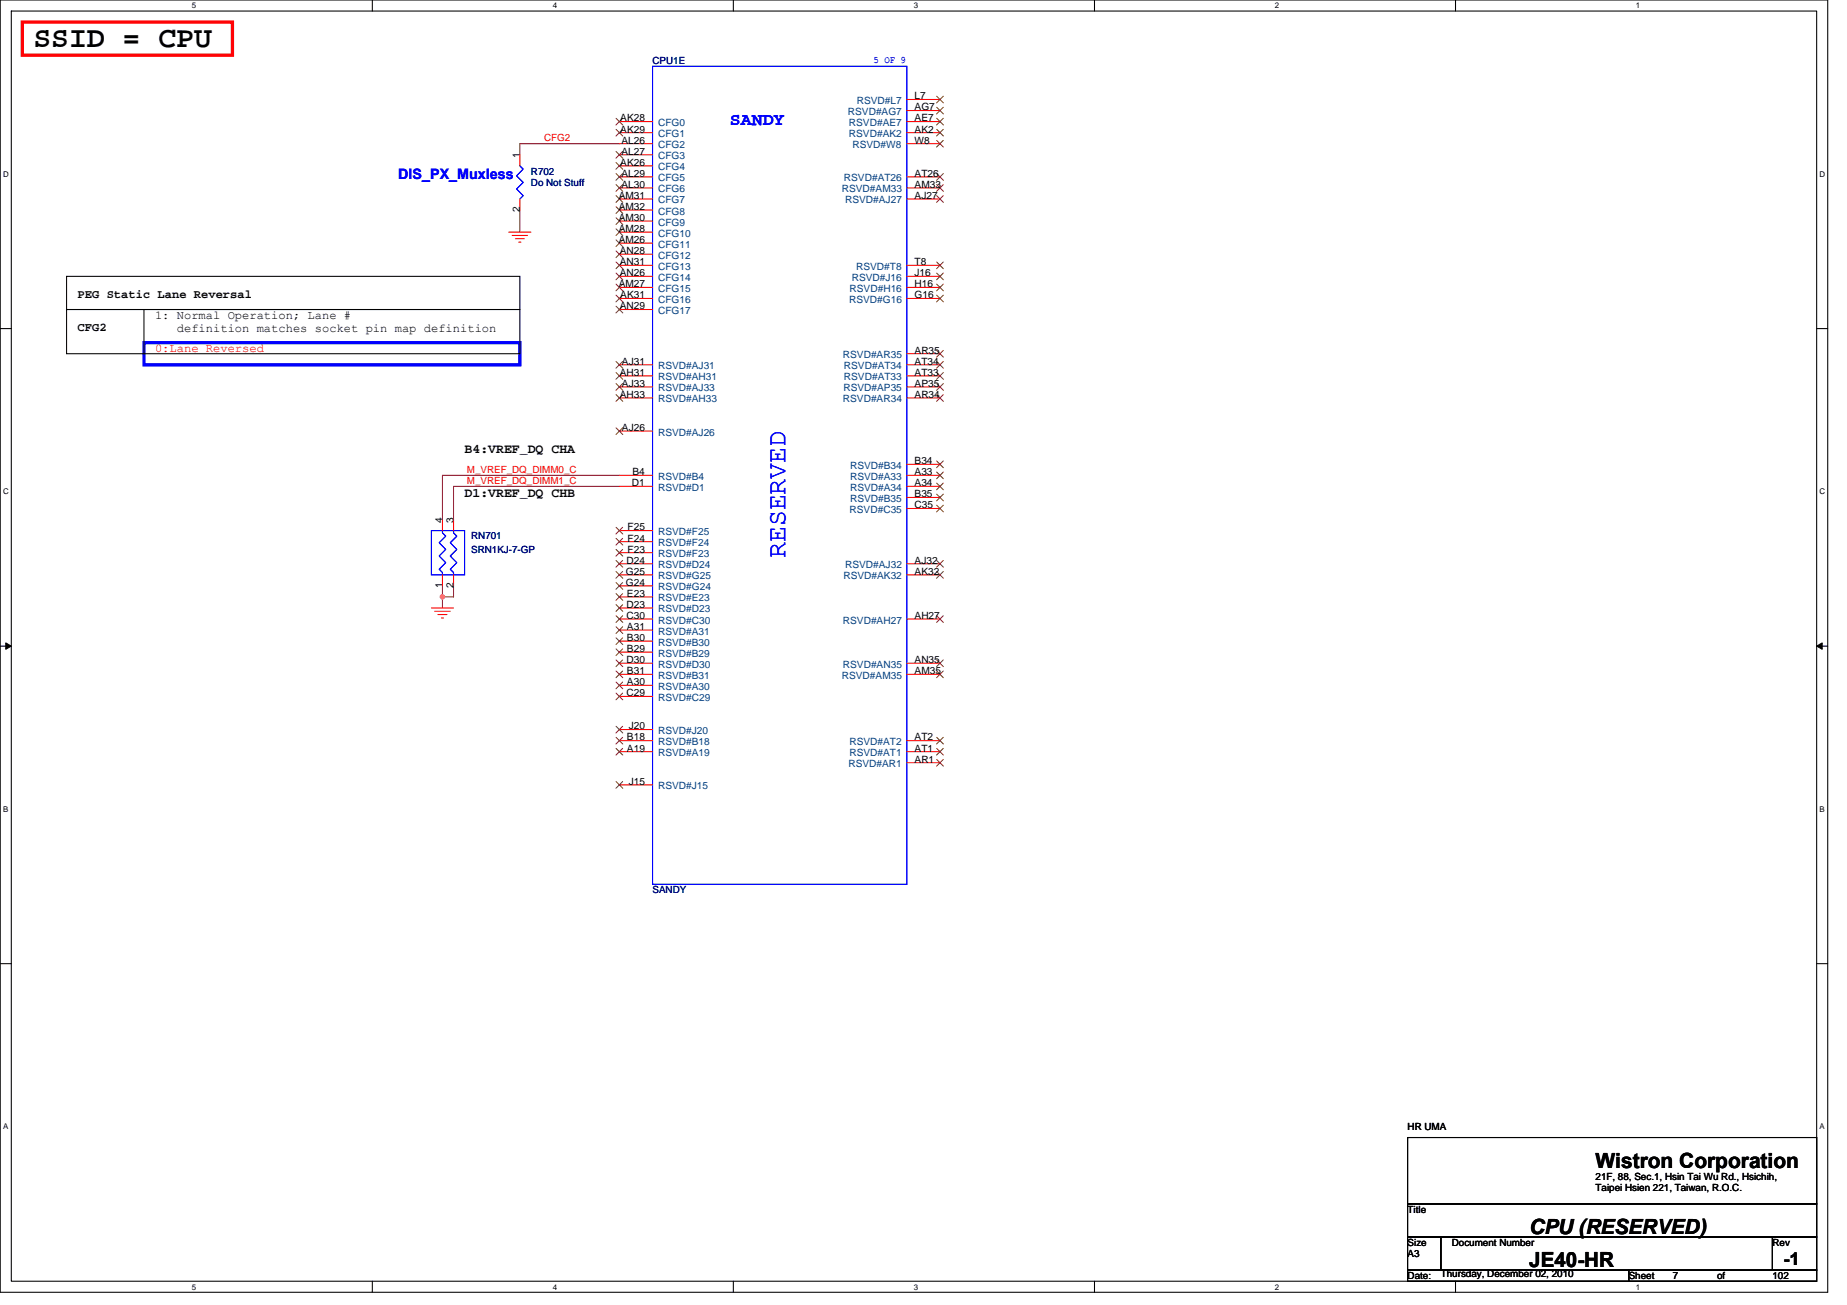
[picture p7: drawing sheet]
<svg xmlns="http://www.w3.org/2000/svg" width="297mm" height="210mm" viewBox="0 0 297 210" stroke-linecap="round" stroke-linejoin="round" font-family="sans-serif">
<path d="M0 0h293.9v207.9h-293.9zM1.8 1.8h290.4v204.3h-290.4z" fill="none" stroke="#000" stroke-width=".17"/>
<g fill="#fff">
<path d="M30.8 .2h.7v1.4h-.7z"/>
<path d="M30.8 206.3h.7v1.4h-.7z"/>
</g>
<path d="M59.9 0v1.8M59.9 206.1v1.8" fill="none" stroke="#000" stroke-width=".17"/>
<g fill="#fff">
<path d="M88.9 .2h.7v1.4h-.7z"/>
<path d="M88.9 206.3h.7v1.4h-.7z"/>
</g>
<path d="M117.9 0v1.8M117.9 206.1v1.8" fill="none" stroke="#000" stroke-width=".17"/>
<g fill="#fff">
<path d="M147 .2h.7v1.4h-.7z"/>
<path d="M147 206.3h.7v1.4h-.7z"/>
</g>
<path d="M176 0v1.8M176 206.1v1.8" fill="none" stroke="#000" stroke-width=".17"/>
<g fill="#fff">
<path d="M205 .2h.7v1.4h-.7z"/>
<path d="M205 206.3h.7v1.4h-.7z"/>
</g>
<path d="M234.1 0v1.8M234.1 206.1v1.8" fill="none" stroke="#000" stroke-width=".17"/>
<g fill="#fff">
<path d="M263.1 .2h.7v1.4h-.7z"/>
<path d="M263.1 206.3h.7v1.4h-.7z"/>
<path d="M.5 27.3h.9v1.4h-.9z"/>
<path d="M292.6 27.3h.9v1.4h-.9z"/>
<path d="M.5 78.4h.9v1.4h-.9z"/>
<path d="M292.6 78.4h.9v1.4h-.9z"/>
</g>
<path d="M0 52.9h1.8M292.2 52.9h1.7" fill="none" stroke="#000" stroke-width=".17"/>
<g fill="#fff">
<path d="M.5 129.5h.8v1.4h-.8z"/>
<path d="M292.6 129.5h.9v1.4h-.9z"/>
</g>
<path d="M0 103.9h1.8M292.2 103.9h1.7" fill="none" stroke="#000" stroke-width=".17"/>
<path d="M.9 103.4l.9 .5-.9 .5zM292.2 103.9l.8-.5v1z" fill="#000" stroke="#000" stroke-width=".16"/>
<g fill="#fff">
<path d="M.5 180.5h.8v1.4h-.8z"/>
<path d="M292.6 180.5h.9v1.4h-.9z"/>
</g>
<path d="M10.7 49.8h72.9v7.1h-72.9zM10.7 44.4h72.9v5.4h-72.9zM23.2 49.8v7.1M0 155h1.8M292.2 155h1.7M226.4 199h5.3v5.3h-5.3zM226.4 183h65.8v10.6h-65.8zM226.4 193.6h65.8v5.4h-65.8zM231.7 199h53.3v5.3h-53.3zM285 199h7.2v5.3h-7.2zM226.4 204.3h35.5v1.8h-35.5zM261.9 204.3h30.3v1.8h-30.3z" fill="none" stroke="#000" stroke-width=".17"/>
<path d="M83.6 33.8v3.5M99.6 23.1h-16v1.8M99.6 76.5h-28.4v7.1M99.6 78.2h-26.7v5.4M71.2 94.2v1.8h1.7v-1.8M71.2 96v1.8" fill="none" stroke="#800040" stroke-width=".17"/>
<circle cx="71.1" cy="96" r=".35" fill="#f0f" stroke="#f0f" stroke-width=".17"/>
<g fill="none" stroke="#f00" stroke-width=".17">
<path d="M99.6 19.6h5.3M145.8 19.6h5.4M145.8 16h5.4M145.8 17.8h5.4M81.8 37.3h3.6M82.4 37.9h2.5M82.9 38.4h1.4M83.4 38.9h.4M83.6 24.9v1.8M83.6 32v1.8M99.6 37.3h5.3M99.6 21.3h5.3"/>
<path d="M99.6 23.1h5.3M99.6 24.9h5.3M99.6 26.7h5.3M99.6 28.4h5.3M99.6 30.2h5.3M99.6 32h5.3M99.6 33.8h5.3M99.6 35.6h5.3M99.6 39.1h5.3M145.8 21.3h5.4M145.8 23.1h5.4M145.8 28.4h5.4"/>
<path d="M145.8 30.2h5.4M145.8 32h5.4M99.6 40.9h5.3M99.6 42.7h5.3M99.6 44.4h5.3M99.6 46.2h5.3M99.6 48h5.3M99.6 49.8h5.3M99.6 58.7h5.3M145.8 42.7h5.4M145.8 44.4h5.4M145.8 46.2h5.4"/>
<path d="M145.8 48h5.4M145.8 58.7h5.4M145.8 56.9h5.4M99.6 60.5h5.3M99.6 64h5.3M99.6 76.5h5.3M99.6 78.2h5.3M99.6 62.2h5.3M99.6 69.3h5.3M145.8 60.5h5.4M145.8 64h5.4M145.8 74.7h5.4"/>
<path d="M145.8 76.5h5.4M145.8 78.2h5.4M145.8 62.2h5.4M69.4 97.8h3.5M69.9 98.3h2.5M70.4 98.8h1.5M71 99.4h.3M71.2 83.6v1.7M71.2 92.5v1.7M72.9 83.6v1.7M72.9 92.5v1.7M99.6 97.8h5.3"/>
<path d="M99.6 90.7h5.3M99.6 92.5h5.3M99.6 99.6h5.3M99.6 85.3h5.3M99.6 87.1h5.3M99.6 94.2h5.3M99.6 96h5.3M99.6 88.9h5.3M145.8 80h5.4M145.8 81.8h5.4M145.8 90.7h5.4M145.8 92.5h5.4"/>
<path d="M145.8 99.6h5.4M99.6 119.1h5.3M99.6 101.3h5.3M99.6 103.1h5.3M99.6 106.7h5.3M99.6 104.9h5.3M99.6 110.2h5.3M99.6 108.5h5.3M99.6 112h5.3M99.6 117.3h5.3M145.8 119.1h5.4M145.8 106.7h5.4"/>
<path d="M145.8 108.5h5.4M99.6 120.9h5.3M99.6 126.2h5.3M145.8 120.9h5.4M145.8 122.7h5.4"/>
</g>
<path d="M3.6 3.6h33.8v5.3h-33.8z" fill="none" stroke="#f00" stroke-width=".53"/>
<path d="M23.2 55.1h60.4v3.6h-60.4z" fill="none" stroke="#00f" stroke-width=".53"/>
<path d="M104.9 10.7h40.9v131.5h-40.9zM83.6 26.7l.5 .5-1 1.1 1 1-1 1.1 1 1.1-.5 .5M69.4 85.3h5.3v7.2h-5.3zM71.2 85.3v.4l.5 .5-1.1 1.1 1.1 1.1-1.1 1 1.1 1.1-1.1 1.1 .6 .5v.4M72.9 85.3v.4l.6 .5-1.1 1.1 1.1 1.1-1.1 1 1.1 1.1-1.1 1.1 .5 .5v.4" fill="none" stroke="#00f" stroke-width=".17"/>
<g fill="none" stroke="#804000" stroke-width=".16">
<path d="M99.1 19l1.1 1.1M100.1 19l-1 1.1M150.6 19l1.1 1.1M150.6 15.5l1.1 1.1M150.6 17.3l1.1 1M151.7 19l-1.1 1.1M151.7 15.5l-1.1 1.1M151.7 17.3l-1.1 1M99.1 20.8l1.1 1.1M99.1 24.4l1.1 1M99.1 26.1l1.1 1.1M99.1 27.9l1.1 1.1"/>
<path d="M99.1 29.7l1.1 1.1M99.1 31.5l1.1 1.1M99.1 33.3l1.1 1M99.1 35l1.1 1.1M99.1 36.8l1.1 1.1M99.1 38.6l1.1 1.1M100.1 20.8l-1 1.1M100.1 24.4l-1 1M100.1 26.1l-1 1.1M100.1 27.9l-1 1.1M100.1 29.7l-1 1.1M100.1 31.5l-1 1.1"/>
<path d="M100.1 33.3l-1 1M100.1 35l-1 1.1M100.1 36.8l-1 1.1M100.1 38.6l-1 1.1M150.6 29.7l1.1 1.1M150.6 31.5l1.1 1.1M150.6 20.8l1.1 1.1M150.6 22.6l1.1 1.1M150.6 27.9l1.1 1.1M151.7 29.7l-1.1 1.1M151.7 31.5l-1.1 1.1M151.7 20.8l-1.1 1.1"/>
<path d="M151.7 22.6l-1.1 1.1M151.7 27.9l-1.1 1.1M99.1 40.4l1.1 1M99.1 42.1l1.1 1.1M99.1 43.9l1.1 1.1M99.1 45.7l1.1 1.1M99.1 47.5l1.1 1.1M99.1 49.3l1.1 1M99.1 58.1l1.1 1.1M99.1 59.9l1.1 1.1M100.1 40.4l-1 1M100.1 42.1l-1 1.1"/>
<path d="M100.1 43.9l-1 1.1M100.1 45.7l-1 1.1M100.1 47.5l-1 1.1M100.1 49.3l-1 1M100.1 58.1l-1 1.1M100.1 59.9l-1 1.1M150.6 43.9l1.1 1.1M150.6 58.1l1.1 1.1M150.6 45.7l1.1 1.1M150.6 47.5l1.1 1.1M150.6 56.4l1.1 1M150.6 59.9l1.1 1.1"/>
<path d="M150.6 42.1l1.1 1.1M151.7 43.9l-1.1 1.1M151.7 58.1l-1.1 1.1M151.7 45.7l-1.1 1.1M151.7 47.5l-1.1 1.1M151.7 56.4l-1.1 1M151.7 59.9l-1.1 1.1M151.7 42.1l-1.1 1.1M99.1 68.8l1.1 1.1M99.1 61.7l1.1 1.1M99.1 63.5l1.1 1.1M100.1 68.8l-1 1.1"/>
<path d="M100.1 61.7l-1 1.1M100.1 63.5l-1 1.1M150.6 63.5l1.1 1.1M150.6 74.1l1.1 1.1M150.6 75.9l1.1 1.1M150.6 77.7l1.1 1.1M150.6 79.5l1.1 1.1M150.6 61.7l1.1 1.1M151.7 63.5l-1.1 1.1M151.7 74.1l-1.1 1.1M151.7 75.9l-1.1 1.1M151.7 77.7l-1.1 1.1"/>
<path d="M151.7 79.5l-1.1 1.1M151.7 61.7l-1.1 1.1M99.1 99l1.1 1.1M99.1 97.3l1.1 1M99.1 84.8l1.1 1.1M99.1 86.6l1.1 1.1M99.1 90.1l1.1 1.1M99.1 91.9l1.1 1.1M99.1 93.7l1.1 1.1M99.1 95.5l1.1 1.1M99.1 88.4l1.1 1.1M100.1 97.3l-1 1"/>
<path d="M100.1 99l-1 1.1M100.1 84.8l-1 1.1M100.1 86.6l-1 1.1M100.1 90.1l-1 1.1M100.1 91.9l-1 1.1M100.1 93.7l-1 1.1M100.1 95.5l-1 1.1M100.1 88.4l-1 1.1M150.6 81.3l1.1 1M150.6 90.1l1.1 1.1M150.6 91.9l1.1 1.1M150.6 99l1.1 1.1"/>
<path d="M151.7 81.3l-1.1 1M151.7 90.1l-1.1 1.1M151.7 91.9l-1.1 1.1M151.7 99l-1.1 1.1M99.1 100.8l1.1 1.1M99.1 102.6l1.1 1.1M99.1 106.2l1.1 1M99.1 104.4l1.1 1.1M99.1 109.7l1.1 1.1M99.1 107.9l1.1 1.1M99.1 111.5l1.1 1.1M99.1 116.8l1.1 1.1"/>
<path d="M99.1 118.6l1.1 1.1M100.1 109.7l-1 1.1M100.1 111.5l-1 1.1M100.1 100.8l-1 1.1M100.1 102.6l-1 1.1M100.1 106.2l-1 1M100.1 104.4l-1 1.1M100.1 107.9l-1 1.1M100.1 116.8l-1 1.1M100.1 118.6l-1 1.1M150.6 118.6l1.1 1.1M150.6 106.2l1.1 1"/>
<path d="M150.6 107.9l1.1 1.1M151.7 118.6l-1.1 1.1M151.7 106.2l-1.1 1M151.7 107.9l-1.1 1.1M99.1 125.7l1.1 1.1M99.1 120.4l1.1 1.1M100.1 125.7l-1 1.1M100.1 120.4l-1 1.1M150.6 120.4l1.1 1.1M150.6 122.2l1.1 1M151.7 120.4l-1.1 1.1M151.7 122.2l-1.1 1"/>
</g>
<text font-size="4.8" x="5.4" y="7.6">SSID = CPU</text>
<text font-size="4.3" fill="#00f" x="126.3" y="89.8" transform="rotate(-90 126.3 89.8)">RESERVED</text>
<g font-size="3.4">
<text x="256.6" y="187.9">Wistron Corporation</text>
<text x="245.9" y="203.9">JE40-HR</text>
<text x="245.9" y="198.5">CPU (RESERVED)</text>
</g>
<text font-size="2.8" fill="#00f" x="117.4" y="20.1">SANDY</text>
<text font-size="2.8" x="286.8" y="203.4">-1</text>
<text font-size="2.3" fill="#00f" x="64" y="28.8">DIS_PX_Muxless</text>
<g font-size="2.1">
<text x="74.7" y="72.9">B4:VREF_DQ CHA</text>
<text x="74.7" y="80">D1:VREF_DQ CHB</text>
</g>
<g font-size="1.9">
<text x="12.5" y="47.9">PEG Static Lane Reversal</text>
<text x="12.5" y="53.2">CFG2</text>
<text x="24.9" y="51.4">1: Normal Operation; Lane #</text>
<text x="28.4" y="53.4">definition matches socket pin map definition</text>
</g>
<text font-size="1.9" fill="#f00" x="24.9" y="56.7">0:Lane Reversed</text>
<g font-size="1.6" fill="#000080">
<text x="104.9" y="10.3">CPU1E</text>
<text x="85.4" y="28.1">R702</text>
<text x="85.4" y="29.9">Do Not Stuff</text>
<text x="75.8" y="86.8">RN701</text>
<text x="75.8" y="88.9">SRN1KJ-7-GP</text>
<text x="104.9" y="143.7">SANDY</text>
</g>
<text font-size="1.6" fill="#00f" x="140.5" y="10.1">5 OF 9</text>
<g font-size="1.6" fill="#004080">
<text x="137.8" y="16.7">RSVD#L7</text>
<text x="105.8" y="20.3">CFG0</text>
<text x="105.8" y="22.1">CFG1</text>
<text x="105.8" y="23.8">CFG2</text>
<text x="136.4" y="18.5">RSVD#AG7</text>
<text x="136.5" y="20.3">RSVD#AE7</text>
<text x="136.5" y="22.1">RSVD#AK2</text>
<text x="137.1" y="23.8">RSVD#W8</text>
<text x="105.8" y="25.6">CFG3</text>
<text x="105.8" y="27.4">CFG4</text>
<text x="105.8" y="29.2">CFG5</text>
<text x="135.7" y="29.2">RSVD#AT26</text>
<text x="105.8" y="30.9">CFG6</text>
<text x="105.8" y="32.7">CFG7</text>
<text x="105.8" y="34.5">CFG8</text>
<text x="135.4" y="30.9">RSVD#AM33</text>
<text x="135.9" y="32.7">RSVD#AJ27</text>
<text x="105.8" y="36.3">CFG9</text>
<text x="105.8" y="38.1">CFG10</text>
<text x="105.8" y="39.8">CFG11</text>
<text x="105.8" y="41.6">CFG12</text>
<text x="105.8" y="43.4">CFG13</text>
<text x="105.8" y="45.2">CFG14</text>
<text x="105.8" y="46.9">CFG15</text>
<text x="136.6" y="46.9">RSVD#H16</text>
<text x="137" y="45.2">RSVD#J16</text>
<text x="137.7" y="43.4">RSVD#T8</text>
<text x="105.8" y="48.7">CFG16</text>
<text x="105.8" y="50.5">CFG17</text>
<text x="136.5" y="48.7">RSVD#G16</text>
<text x="105.8" y="59.4">RSVD#AJ31</text>
<text x="135.5" y="57.6">RSVD#AR35</text>
<text x="135.7" y="59.4">RSVD#AT34</text>
<text x="105.8" y="61.2">RSVD#AH31</text>
<text x="105.8" y="62.9">RSVD#AJ33</text>
<text x="105.8" y="64.7">RSVD#AH33</text>
<text x="135.5" y="64.7">RSVD#AR34</text>
<text x="135.6" y="62.9">RSVD#AP35</text>
<text x="135.7" y="61.2">RSVD#AT33</text>
<text x="105.8" y="70.1">RSVD#AJ26</text>
<text x="105.8" y="77.2">RSVD#B4</text>
<text x="136.7" y="75.4">RSVD#B34</text>
<text x="136.7" y="77.2">RSVD#A33</text>
<text x="105.8" y="79">RSVD#D1</text>
<text x="136.6" y="82.5">RSVD#C35</text>
<text x="136.7" y="79">RSVD#A34</text>
<text x="136.7" y="80.7">RSVD#B35</text>
<text x="105.8" y="86.1">RSVD#F25</text>
<text x="105.8" y="87.8">RSVD#F24</text>
<text x="105.8" y="89.6">RSVD#F23</text>
<text x="105.8" y="91.4">RSVD#D24</text>
<text x="105.8" y="93.2">RSVD#G25</text>
<text x="105.8" y="95">RSVD#G24</text>
<text x="135.6" y="93.2">RSVD#AK32</text>
<text x="135.9" y="91.4">RSVD#AJ32</text>
<text x="105.8" y="100.3">RSVD#C30</text>
<text x="105.8" y="98.5">RSVD#D23</text>
<text x="105.8" y="96.7">RSVD#E23</text>
<text x="135.5" y="100.3">RSVD#AH27</text>
<text x="105.8" y="102.1">RSVD#A31</text>
<text x="105.8" y="103.8">RSVD#B30</text>
<text x="105.8" y="107.4">RSVD#D30</text>
<text x="105.8" y="105.6">RSVD#B29</text>
<text x="135.5" y="107.4">RSVD#AN35</text>
<text x="105.8" y="111">RSVD#A30</text>
<text x="105.8" y="109.2">RSVD#B31</text>
<text x="105.8" y="112.7">RSVD#C29</text>
<text x="135.4" y="109.2">RSVD#AM35</text>
<text x="105.8" y="118.1">RSVD#J20</text>
<text x="105.8" y="119.8">RSVD#B18</text>
<text x="136.6" y="119.8">RSVD#AT2</text>
<text x="105.8" y="121.6">RSVD#A19</text>
<text x="136.4" y="123.4">RSVD#AR1</text>
<text x="136.6" y="121.6">RSVD#AT1</text>
<text x="105.8" y="127">RSVD#J15</text>
</g>
<g font-size="1.6">
<text x="147.1" y="16">L7</text>
<text x="147.1" y="17.8">AG7</text>
<text x="99.8" y="19.5">AK28</text>
<text x="99.8" y="21.3">AK29</text>
<text x="99.9" y="23.1">AL26</text>
<text x="147.1" y="23.1">W8</text>
<text x="147.1" y="19.5">AE7</text>
<text x="147.1" y="21.3">AK2</text>
<text x="83.6" y="25.4" transform="rotate(-90 83.6 25.4)">1</text>
<text x="99.8" y="26.6">AK26</text>
<text x="99.9" y="24.9">AL27</text>
<text x="99.9" y="28.4">AL29</text>
<text x="147.1" y="28.4">AT26</text>
<text x="83.6" y="34.2" transform="rotate(-90 83.6 34.2)">2</text>
<text x="99.5" y="32">AM31</text>
<text x="99.5" y="33.8">AM32</text>
<text x="99.5" y="35.5">AM30</text>
<text x="99.9" y="30.2">AL30</text>
<text x="147.1" y="32">AJ27</text>
<text x="147.1" y="30.2">AM33</text>
<text x="99.5" y="37.3">AM28</text>
<text x="99.5" y="39.1">AM26</text>
<text x="99.7" y="40.9">AN28</text>
<text x="99.5" y="46.2">AM27</text>
<text x="99.7" y="42.7">AN31</text>
<text x="99.7" y="44.4">AN26</text>
<text x="99.8" y="48">AK31</text>
<text x="147.1" y="42.7">T8</text>
<text x="147.1" y="48">G16</text>
<text x="147.1" y="46.2">H16</text>
<text x="147.1" y="44.4">J16</text>
<text x="99.7" y="49.8">AN29</text>
<text x="100" y="58.7">AJ31</text>
<text x="147.1" y="58.7">AT34</text>
<text x="147.1" y="56.9">AR35</text>
<text x="99.7" y="60.4">AH31</text>
<text x="99.7" y="64">AH33</text>
<text x="100" y="62.2">AJ33</text>
<text x="147.1" y="60.4">AT33</text>
<text x="147.1" y="64">AR34</text>
<text x="147.1" y="62.2">AP35</text>
<text x="100" y="69.3">AJ26</text>
<text x="101.7" y="76.4">B4</text>
<text x="147.1" y="74.7">B34</text>
<text x="147.1" y="76.4">A33</text>
<text x="101.6" y="78.2">D1</text>
<text x="147.1" y="78.2">A34</text>
<text x="147.1" y="80">B35</text>
<text x="147.1" y="81.8">C35</text>
<text x="71.1" y="84.1" transform="rotate(-90 71.1 84.1)">4</text>
<text x="72.9" y="84.1" transform="rotate(-90 72.9 84.1)">3</text>
<text x="100.9" y="85.3">F25</text>
<text x="100.9" y="87.1">F24</text>
<text x="100.9" y="88.9">F23</text>
<text x="71.1" y="94.6" transform="rotate(-90 71.1 94.6)">1</text>
<text x="72.9" y="94.6" transform="rotate(-90 72.9 94.6)">2</text>
<text x="100.7" y="92.4">G25</text>
<text x="100.7" y="94.2">G24</text>
<text x="100.7" y="90.7">D24</text>
<text x="100.8" y="96">E23</text>
<text x="147.1" y="90.7">AJ32</text>
<text x="147.1" y="92.4">AK32</text>
<text x="100.7" y="99.5">C30</text>
<text x="100.7" y="97.8">D23</text>
<text x="100.8" y="101.3">A31</text>
<text x="147.1" y="99.5">AH27</text>
<text x="100.7" y="106.7">D30</text>
<text x="100.8" y="103.1">B30</text>
<text x="100.8" y="104.9">B29</text>
<text x="147.1" y="106.7">AN35</text>
<text x="100.7" y="112">C29</text>
<text x="100.8" y="110.2">A30</text>
<text x="100.8" y="108.4">B31</text>
<text x="147.1" y="108.4">AM35</text>
<text x="100.8" y="119.1">B18</text>
<text x="101.1" y="117.3">J20</text>
<text x="147.1" y="119.1">AT2</text>
<text x="100.8" y="120.9">A19</text>
<text x="147.1" y="122.7">AR1</text>
<text x="147.1" y="120.9">AT1</text>
<text x="101.1" y="126.2">J15</text>
<text x="226.4" y="181.7">HR UMA</text>
<text x="256.6" y="189.7">21F, 88, Sec.1, Hsin Tai Wu Rd., Hsichih,</text>
<text x="256.6" y="191.5">Taipei Hsien 221, Taiwan, R.O.C.</text>
<text x="226.4" y="195.1">Title</text>
<text x="226.4" y="200.4">Size</text>
<text x="226.4" y="202.2">A3</text>
<text x="233.5" y="200.4">Document Number</text>
<text x="285" y="200.4">Rev</text>
<text x="226.4" y="205.7">Date:</text>
<text x="231.7" y="205.4">Thursday, December 02, 2010</text>
<text x="261.9" y="205.7">Sheet</text>
<text x="269" y="205.7">7</text>
<text x="276.2" y="205.7">of</text>
<text x="285" y="205.7">102</text>
</g>
<g font-size="1.6" fill="#f00">
<text x="87.5" y="22.8">CFG2</text>
<text x="75.1" y="76.1">M_VREF_DQ_DIMM0_C</text>
<text x="75.1" y="77.9">M_VREF_DQ_DIMM1_C</text>
</g>
<g font-size="1.3">
<text x="30.8" y="1.3">5</text>
<text x="88.9" y="1.3">4</text>
<text x="147" y="1.3">3</text>
<text x="205" y="1.3">2</text>
<text x="263.1" y="1.3">1</text>
<text x=".5" y="28.4">D</text>
<text x="292.6" y="28.4">D</text>
<text x=".5" y="79.5">C</text>
<text x="292.6" y="79.5">C</text>
<text x=".5" y="130.6">B</text>
<text x="292.6" y="130.6">B</text>
<text x=".5" y="181.7">A</text>
<text x="292.6" y="181.7">A</text>
<text x="30.8" y="207.4">5</text>
<text x="88.9" y="207.4">4</text>
<text x="147" y="207.4">3</text>
<text x="205" y="207.4">2</text>
<text x="263.1" y="207.4">1</text>
</g>
</svg>
